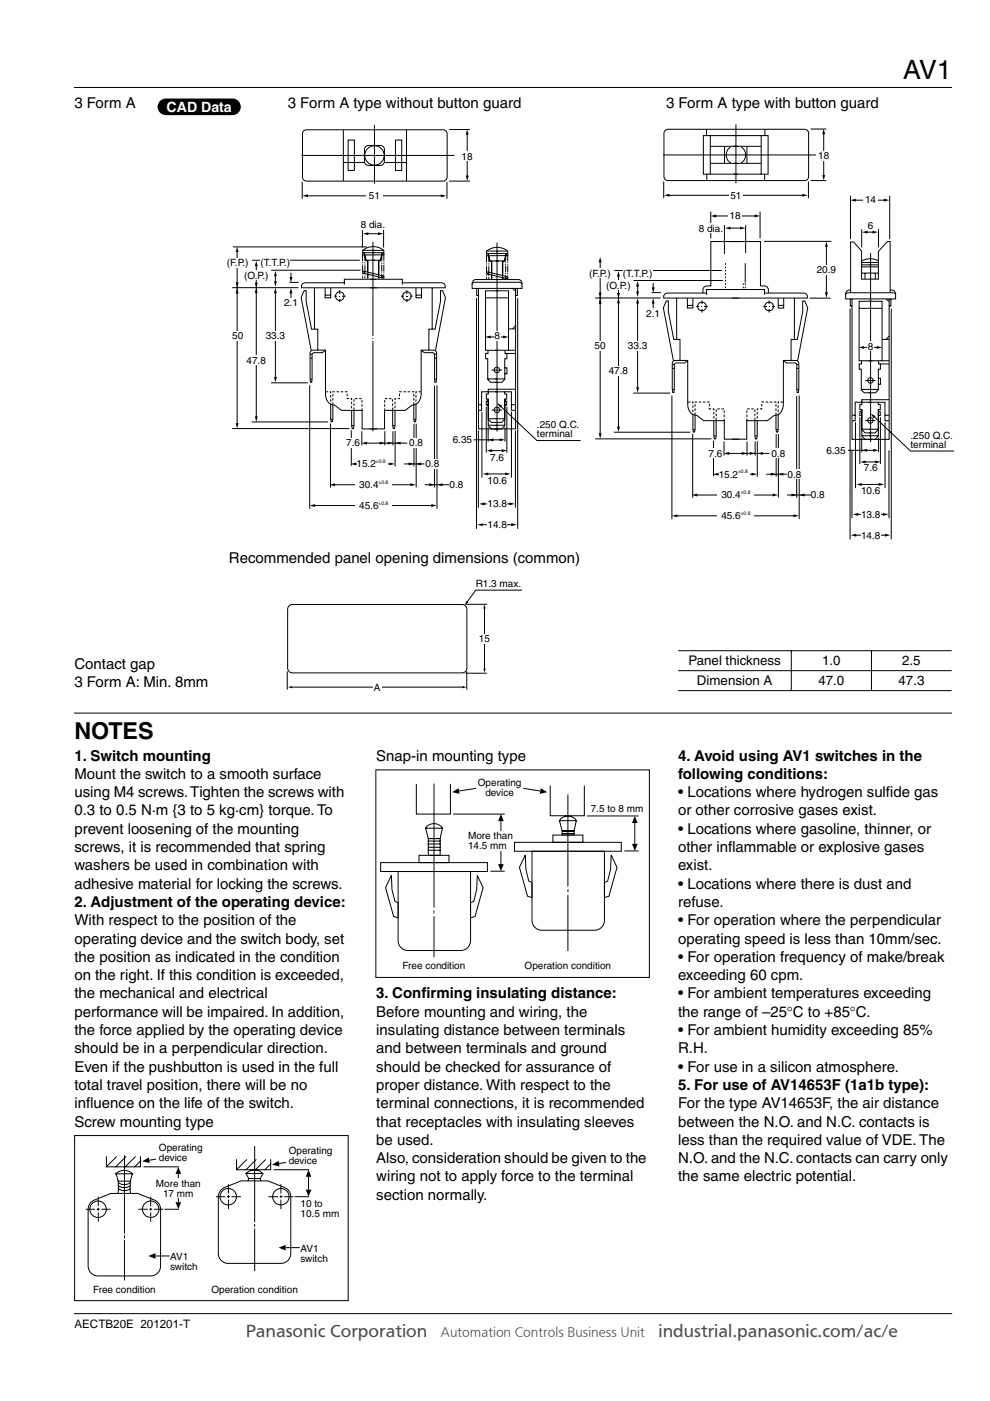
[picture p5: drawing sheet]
<svg xmlns="http://www.w3.org/2000/svg" width="210mm" height="297mm" viewBox="0 0 210 297" stroke-linecap="round" stroke-linejoin="round" font-family="sans-serif">
<g fill="none" stroke="#000" stroke-width=".21">
<path d="M15.8 18.5h186M63.9 33h32.5M64.1 38.6v3.5M72.8 27.6v10.8M72.8 34.5h4.4M73.8 29.7h1.3v6.4h-1.3zM77.5 31.1l.6-.3h2.6a.85 .85 0 0 1 .8 .9v2.5a.85 .85 0 0 1-.8 .9h-2.6a.85 .85 0 0 1-.8-.9v-2.5zM79.4 26.5v12.5M81.5 34.5h4.7M83.8 29.7h1.4v6.4h-1.4zM86.2 27.6v10.8M94.8 38.6v3.5"/>
<path d="M95.2 27.5h4.4M95.2 38.4h4.4M99.1 28.3v9.1M65 41.5h29M101 63.2v48.9M109.8 63.2v48.9M101.4 91.3v16.3M106.1 86.1l7.7 7.3h9.3M109.3 91.3v16.3M102.1 111.2h6.5M102.6 106.8h5.6M15.8 151.2h186"/>
<path d="M15.8 278.5h186"/>
<circle cx="79.4" cy="33" r="2.06"/>
</g>
<path d="M98.8 37.2h.6l-.3 1.2zM99.1 27.4l.3 1.2h-.7zM64.1 41.5l1.2-.3v.6zM93.5 41.2l1.1 .3-1.1 .3zM105.4 85.4l1 .6-.4 .4zM101.2 111.3l1.1-.4v.7zM101.6 106.8l1.2-.3v.6zM108 106.5l1.2 .3-1.2 .3zM108.4 110.9l1.2 .3-1.2 .4z" fill="#000"/>
<g fill="#fff" stroke="#000" stroke-width=".21">
<path d="M76.8 48.8v3.7z"/>
<path d="M81.3 48.8v3.7z"/>
<path d="M77.9 49.6h2.5z"/>
</g>
<path d="M77 49.6l1.1-.4v.7zM80.2 49.2l1.1 .3-1.1 .4z" fill="#000"/>
<path d="M49.4 52.4h28.4z" fill="#fff" stroke="#000" stroke-width=".21"/>
<g fill="none" stroke="#000" stroke-width=".21">
<path d="M50.3 53.2v36.7M53.5 55.2h22.8M54.3 56.2v32.3M57.5 57.3h19M58.4 58.3v1.5M76.9 53.1h4.5M79.1 52.3l1 .1 .9 .4 .4 .3v.5h-2.5M49.2 61h14.1M58.4 62v18.1M49.2 90.9h24.8M53.4 89.5h16.1M57.5 81.2h7.8"/>
<path d="M102.2 87.3v14M108.4 87.3v14M103.3 100.5h4"/>
</g>
<g fill="#000">
<path d="M50 59.8h.6l-.3 1.2zM50.3 52.3l.3 1.1h-.6zM54 59.9h.6l-.3 1.2zM54.3 55.3l.3 1.1h-.6zM58.1 59.6h.6l-.3 1.2zM58.4 57.4l.3 1.2h-.6zM50.3 61.1l.3 1.1h-.6zM54.3 61l.3 1.1h-.6zM58.1 79.9h.6l-.3 1.2zM58.4 61l.3 1.2h-.6zM50 89.7h.6l-.3 1.1zM54 88.3h.6l-.3 1.1z"/>
<path d="M102.4 100.5l1.1-.3v.6zM107.1 100.2l1.2 .3-1.2 .3z"/>
</g>
<g fill="#fff">
<path d="M78.1 55.2h2.1v3.6h-2.1z"/>
<path d="M77.3 53.6l3.5 .6-.2 .9h-2.9z"/>
</g>
<g fill="none" stroke="#000" stroke-width=".21">
<path d="M77.2 53.6l.4 1.6h.3v2.5M77.2 53.6l.4 1.6h1.8M77.9 58.2v.9M78 55.2v3.9M79.1 51.3v40.2M79.1 52.3l-.9 .1-.9 .4-.4 .3v.5h2.5M80.3 55.2v3.9M80.3 55.2v3.1M81 53.6l-.4 1.6h-1.8M81.1 53.6l-.4 1.6h-.4v.3M85 62.8h2.5M86.3 61.5v2.6"/>
<circle cx="86.3" cy="62.8" r=".91"/>
</g>
<path d="M76.9 54v5M77.4 54v5M80.9 53.9v5.2M81.4 53.9v5.2" fill="none" stroke="#000" stroke-width=".21" stroke-dasharray="1.4 .2 .2 .2 .2 .2" stroke-linecap="butt"/>
<g fill="#fff">
<path d="M86.1 62.3h.3v.3h-.3z"/>
<path d="M86.5 62.7h.2v.2h-.2z"/>
<path d="M86.2 63h.2v.2h-.2z"/>
<path d="M79 71.3h.2v.2h-.2z"/>
<path d="M79 72h.2v.2h-.2z"/>
<path d="M85.8 62.7h.3v.2h-.3z"/>
<path d="M78.9 71.3h.3v.2h-.3z"/>
<path d="M78.9 72h.3v.2h-.3z"/>
</g>
<g fill="none" stroke="#000" stroke-width=".21">
<path d="M105.3 59.3h3.4a1.74 1.74 0 0 1 1.9 .4l.1 1.4h-5.3M105.3 59.8h4.9l.3 .2 .2 .3M105.4 59.8h-4.8l-.4 .2-.1 .3M105.5 59.3h-3.4a1.74 1.74 0 0 0-1.9 .4l-.1 1.4h5.2M106.6 58.9v.4M101.1 61.2v1.4h.3M101.4 61.2v29.7h4.5M103 63.1h4.8M105.1 61.7h2.7v12.6h-2.8M105.7 61.7h-2.8v12.6h2.9M107.8 69.7h1.5M109.3 61.2v29.7h-4.4"/>
<path d="M109.7 61.2v1.4h-.4"/>
</g>
<g fill="#fff">
<path d="M105.1 67.4h.5v.5h-.5z"/>
<path d="M105.1 68.4h.5v.5h-.5z"/>
</g>
<path d="M103.8 71.4h3.1z" fill="#fff" stroke="#000" stroke-width=".21"/>
<path d="M102.9 71.4l1.1-.3v.7zM106.7 71.1l1.1 .3-1.1 .3z" fill="#000"/>
<path d="M64.4 27.8l.6-.3h29a.85 .85 0 0 1 .8 .9v9.1a.85 .85 0 0 1-.8 .9h-29a.85 .85 0 0 1-.9-.9v-9.1z" fill="none" stroke="#000" stroke-width=".21"/>
<g fill="#fff" stroke="#000" stroke-width=".21">
<circle cx="77.1" cy="53.9" r=".22"/>
<circle cx="81.2" cy="53.8" r=".22"/>
</g>
<g fill="none" stroke="#000" stroke-width=".21">
<path d="M77.1 57.9l4 1M77.2 57.5l4 1M80.3 58.7v.3M81.1 53.6l-.1 .4-3.8 .1M103.2 53.2h4.4M105.4 52.4l1 .2 .9 .4 .3 .2v.5h-2.4"/>
<circle cx="77.1" cy="57.7" r=".22"/>
<circle cx="81.2" cy="58.7" r=".22"/>
</g>
<g fill="#fff">
<path d="M104.3 55.4h2.2v3.6h-2.2z"/>
<path d="M103.6 53.8l3.5 .6-.2 .9h-3z"/>
</g>
<path d="M103.4 53.8l.5 1.6h.3v2.4M103.5 53.8l.4 1.5h1.8M104.2 58.3v.9M104.3 55.3v3.9M105.4 52.4l-1 .2-.8 .4-.4 .2v.5h2.4M106.5 55.3v3.9M106.6 55.4v3M107.3 53.8l-.4 1.5h-1.8M107.4 53.8l-.4 1.6h-.4v.2" fill="none" stroke="#000" stroke-width=".21"/>
<path d="M103.2 54.1v5.1M103.6 54.1v5.1M107.2 54v5.2M107.6 54v5.2" fill="none" stroke="#000" stroke-width=".21" stroke-dasharray="1.4 .2 .2 .2 .2 .2" stroke-linecap="butt"/>
<g fill="#fff" stroke="#000" stroke-width=".21">
<circle cx="103.4" cy="54" r=".22"/>
<circle cx="107.5" cy="54" r=".22"/>
</g>
<g fill="none" stroke="#000" stroke-width=".21">
<path d="M78.5 59.2h6.8v1.1M85.3 60h8.3a.82 .82 0 0 1 .8 1h-16M103.3 58.1l4.1 1M103.5 57.7l4 .9M106.6 58.9v.3M107.4 53.8l-.1 .4h-3.8M70.8 62.8h2.5M72 61.5v2.6M88.2 61v2.1h1.2v-2M88.2 62.6h1.2M89.3 74.2l.7 .6h1.7l.3 .1 .2 6.1h.3l.1-.7-.1-5.7a1.8 1.8 0 0 0-1.8-.4h-1.4l-.1 9.9a2 2 0 0 1-1.8 1.8l-1.5 1.1h-4.4v3.9h-3.1M90.9 74.2v-4.4h1.4l1.1-5.9v-2.3h.4l.7 1.5-2.2 11.1"/>
<path d="M91.6 61.1v8.6M92.1 75.1h.5M92.1 75.9h.5M83.3 86.9l.1 4h.2l.2-.6v-3.3M83.3 90.2h.5M87.7 88.9h.5M88.2 85.6l-.1 3.8h-.3l-.1-.5v-3.1M92.1 80.4h.5"/>
<circle cx="103.4" cy="57.9" r=".22"/>
<circle cx="107.4" cy="58.9" r=".22"/>
<circle cx="72" cy="62.8" r=".91"/>
</g>
<path d="M83.3 86.9v-2.4h-1.7v2.6M87.7 85.8v-2.7h-3v1.4h-.9v2.5M89.3 83.1h-1.1v2.5" fill="none" stroke="#000" stroke-width=".21" stroke-dasharray=".5 .4" stroke-linecap="butt"/>
<g fill="#fff">
<path d="M71.9 62.3h.3v.3h-.3z"/>
<path d="M71.6 62.7h.2v.2h-.2z"/>
<path d="M71.9 63h.3v.2h-.3z"/>
<path d="M72.2 62.7h.3v.2h-.3z"/>
</g>
<g fill="none" stroke="#000" stroke-width=".21">
<path d="M61.3 59.9h2M61.7 57.8v1.1M73 60h-8.3a.82 .82 0 0 0-.8 1h16M79.8 59.2h-6.8v1.1M105.4 51.4v40.1M61.7 62v1.2M65.7 75.1h.5M65.7 75.9h.5M66.7 61.1v8.6M67.4 74.2v-4.4h-1.3l-1.2-5.9v-2.3h-.4l-.6 1.5 2.1 11.1M68.9 62.6h1.2M69 74.2l-.6 .6h-1.8l-.3 .1-.2 6.1h-.3l-.1-.7 .1-5.7a1.8 1.8 0 0 1 1.8-.4h1.4l.1 9.9a2 2 0 0 0 1.8 1.8l1.5 1.1h4.4v3.9h3.1"/>
<path d="M70.1 61v2.1h-1.2v-2M103.5 74.3v.6h-.5v1.2h.4v4.3l.6 .7h1.3M104.2 78.5h2.2M107 78h.5v1.3h-.5M107.1 74.3v.6h2.2M107.5 74.9v1.2h-.5v4.3l-.6 .7h-1.3M107.8 74.3h1.5M108.6 61.1l.7 .6M109.3 69l-.6 .7M65.7 81.7v26.2M65.7 80.4h.5M70.1 89.8v13.6"/>
<path d="M70.1 85.6l.1 3.8h.3l.1-.5v-3.1M70.1 88.9h.5M74.5 91.3v7.5M74.6 90.2h.5M75.1 86.9l-.2 4h-.2l-.1-.6v-3.3M75.3 98.4h7.5M76.7 91.4v3M77.6 94h8.8M81.6 91.4v3M83.3 91.4v3M83.8 91.4v7.5M85.6 98.4h4.4"/>
<path d="M87.8 89.8v9.1M88.2 89.8v13.5M92.1 81.8v21.6M92.6 81.7v26.2M100.4 93.3h5.7M101.5 85.8h.6M103.1 86.2v9.8M103.4 80.3h3.6M103.5 90.6v3M103.5 84.6v5.7l.7 .6h1.2M103.5 85h-.4v.9h.4M103.5 88.8h3.5"/>
<path d="M103.5 90.2h3.5M103.9 95.5h2.8M104.2 86.9h2.2M105 83.1h3.4v3.9h.9M105.6 83.1h-3.5v3.9h-.6M107 83.1v.4h.4v1.1h-.4v4.3l-.7 .7h-1.2M107 84.6v5.7l-.7 .6h-1.2M107 85h.4v.9h-.4M107.1 90.6v3M107.5 86.2v9.8M108.4 85.8h.9M109.3 82.5h-5.8v1h-.4v1.1h.4v4.3l.7 .7h1.2"/>
<path d="M66.6 107.2h25M70.8 102.8h16.4M90.1 102.8h5.1"/>
<circle cx="105.3" cy="78.4" r=".58"/>
<circle cx="105.3" cy="86.9" r=".58"/>
</g>
<path d="M69.1 83.1h1v2.5M70.6 85.8v-2.7h3v1.4h1v2.5M75.1 86.9v-2.4h1.6v2.6" fill="none" stroke="#000" stroke-width=".21" stroke-dasharray=".5 .4" stroke-linecap="butt"/>
<g fill="#000">
<path d="M61.4 58.7h.6l-.3 1.2zM61.7 61l.3 1.2h-.6zM74.4 98.4l1.1-.3v.6zM76.7 94l1.1-.3v.6zM80.5 93.6l1.1 .4-1.1 .3zM82.2 93.6l1.1 .4-1.1 .3zM82.6 98.1l1.1 .3-1.1 .3zM83.8 94l1.1-.3v.6zM86.6 98.1l1.2 .3-1.2 .3zM88.1 98.4l1.2-.3v.6zM103.2 95.5l1.1-.3v.7zM103.5 93.3l1.1-.4v.7z"/>
<path d="M105.9 92.9l1.2 .3-1.2 .4zM106.4 95.2l1.1 .3-1.1 .3zM65.7 107.2l1.1-.3v.6zM69.9 102.8l1.1-.3v.6zM87 102.5l1.2 .3-1.2 .3zM91 102.5l1.1 .3-1.1 .3zM91.4 106.9l1.2 .3-1.2 .3zM92.7 102.8l1.1-.3v.6z"/>
</g>
<g fill="#fff">
<path d="M103.3 105.8h4.2v2.1h-4.2z"/>
<path d="M103.3 110.2h4.2v2.1h-4.2z"/>
<path d="M104.7 70.2h1.4v2.1h-1.4z"/>
<path d="M96.9 32.1h4.3v2.1h-4.3z"/>
<path d="M77.6 40.5h3.6v2.1h-3.6z"/>
<path d="M52.2 75.4h4.3v1.9h-4.3z"/>
<path d="M49.2 70.1h2.5v2.1h-2.5z"/>
<path d="M72.1 92.9h4.3v2.1h-4.3z"/>
<path d="M86.8 92.9h4.2v2.1h-4.2z"/>
<path d="M90.2 97.3h4.2v2.1h-4.2z"/>
<path d="M95.1 101.7h4.3v2.1h-4.3z"/>
<path d="M56.3 70.1h4.2v2.1h-4.2z"/>
<path d="M48.3 54.7h4.2v2.1h-4.2z"/>
<path d="M52.2 57.3h4.3v2.1h-4.3z"/>
<path d="M55.2 54.7h6.4v2.1h-6.4z"/>
<path d="M75.4 101.7h7.7v2.1h-7.7z"/>
<path d="M75.4 106.1h7.7v2.1h-7.7z"/>
<path d="M75.8 97.3h6.5v2.1h-6.5z"/>
</g>
<g fill="none" stroke="#000" stroke-width=".21">
<path d="M140.6 32.9h32.4M140.7 38.5v3.5M171.4 38.5v3.5M171.9 27.4h3.3M171.9 38.3h3.3M174.6 28.2v9.1M141.6 41.4h29M180.2 65.4v48.9M189 65.4v48.9M180.6 95.5v14.4M185.3 88.3l7.7 7.3h9.3M188.5 95.5v14.4"/>
<path d="M181.3 113.5h6.5M181.8 109.1h5.6"/>
<circle cx="156" cy="32.9" r="2.06"/>
</g>
<path d="M174.3 37.1h.7l-.4 1.2zM174.6 27.3l.3 1.2h-.6zM140.8 41.4l1.1-.3v.6zM170.1 41.1l1.2 .3-1.2 .3zM184.6 87.7l1 .5-.4 .5zM180.4 113.5l1.1-.3v.6zM180.8 109.1l1.2-.3v.6zM187.2 108.7l1.2 .4-1.2 .3zM187.6 113.2l1.2 .3-1.2 .3z" fill="#000"/>
<g fill="#fff" stroke="#000" stroke-width=".21">
<path d="M153.6 47.7v6.2z"/>
<path d="M158.1 47.7v6z"/>
<path d="M154.7 48.4h2.4z"/>
</g>
<g fill="#000">
<path d="M127.2 54.5l.4 1.1h-.7zM131.1 57.5l.3 1.1h-.6zM153.7 48.4l1.2-.3v.6zM156.9 48.1l1.2 .3-1.2 .3zM126.9 62h.7l-.3 1.2zM127.2 63.3l.4 1.1h-.7zM130.8 62.1h.6l-.3 1.2zM131.1 63.2l.3 1.1h-.6zM134.9 61.8h.6l-.3 1.2zM135.2 59.6l.3 1.1h-.6zM135.2 63.2l.3 1.2h-.6zM126.9 91.9h.7l-.3 1.1z"/>
<path d="M130.8 90.5h.6l-.3 1.1zM134.9 82.1h.6l-.3 1.2zM181.6 102.7l1.1-.3v.6zM186.3 102.4l1.2 .3-1.2 .3z"/>
</g>
<g fill="none" stroke="#000" stroke-width=".21">
<path d="M127.3 55.4v36.7M130.3 57.4h22.8M131.1 58.4v32.3M134.3 59.5h19M182.3 55.6h4.4M184.3 56.2h2.4v-.6a3.6 3.6 0 0 0-4.4 0v.6h2.4M126.2 63.2h13.9M135.2 60.5v1.5M135.2 64.1v18.2M161.8 65h2.5M163.1 63.7v2.6M126.2 93h24.6"/>
<path d="M130.2 91.6h16.1M134.3 83.3h7.8M181.4 89.5v14M187.6 89.5v14M182.5 102.7h4"/>
<circle cx="163.1" cy="65" r=".91"/>
</g>
<g fill="#fff">
<path d="M162.9 64.5h.3v.2h-.3z"/>
<path d="M163.3 64.9h.2v.2h-.2z"/>
<path d="M162.9 65.2h.3v.2h-.3z"/>
<path d="M155.8 73.5h.2v.2h-.2z"/>
<path d="M155.8 74.1h.2v.3h-.2z"/>
<path d="M162.6 64.9h.3v.2h-.3z"/>
<path d="M155.7 73.5h.3v.2h-.3z"/>
<path d="M155.7 74.1h.3v.3h-.3z"/>
</g>
<path d="M180.3 63.4v1.5h.3M180.6 63.4v29.8h4.5M182.2 65.4h4.8M184.3 63.9h2.7v12.6h-2.8M184.5 61.5h3.4a1.74 1.74 0 0 1 1.9 .4l.1 1.5h-5.3M184.7 61.5h-3.4a1.74 1.74 0 0 0-1.9 .4l-.1 1.5h5.3M184.9 63.9h-2.8v12.6h2.9M187 72h1.5M188.5 63.4v29.8h-4.4M188.9 63.4v1.5h-.4" fill="none" stroke="#000" stroke-width=".21"/>
<g fill="#fff">
<path d="M184.3 69.7h.5v.4h-.5z"/>
<path d="M184.3 70.6h.5v.5h-.5z"/>
</g>
<path d="M183 73.7h3.1z" fill="#fff" stroke="#000" stroke-width=".21"/>
<path d="M182.1 73.7l1.1-.3v.6zM185.9 73.4l1.1 .3-1.1 .3z" fill="#000"/>
<g fill="none" stroke="#000" stroke-width=".21">
<path d="M141 27.7l.6-.3h29a.85 .85 0 0 1 .8 .9v9.1a.85 .85 0 0 1-.8 .9h-29a.85 .85 0 0 1-.8-.9v-9.1zM147.6 65h2.5M148.8 63.7v2.6M155.3 61.4h6.8v1.1M162.1 62.1h8.3a.82 .82 0 0 1 .8 1.1h-16M165 63.2v2.1h1.2v-2.1M165 64.8h1.2M166.1 76.4l.7 .6h1.7l.3 .1 .2 6.1h.3l.1-.7-.1-5.8a1.8 1.8 0 0 0-1.8-.3h-1.4l-.1 9.8a2 2 0 0 1-1.8 1.9l-1.5 1.1h-4.4v3.9h-3.1M167.7 76.4v-4.4h1.3l1.2-5.9v-2.3h.4l.7 1.5-2.2 11.1M168.4 63.2v8.7M168.9 77.3h.5M168.9 78.1h.5"/>
<path d="M160.1 89.1l.1 3.9h.2l.2-.6v-3.3M160.1 92.4h.5M164.5 91.1h.5M165 87.8l-.1 3.8h-.3l-.1-.5v-3.1M168.9 82.6h.5"/>
<circle cx="148.8" cy="65" r=".91"/>
</g>
<path d="M160.1 89.1v-2.4h-1.7v2.6M164.5 88v-2.8h-3v1.5h-.9v2.4M166 85.2h-1v2.6" fill="none" stroke="#000" stroke-width=".21" stroke-dasharray=".5 .4" stroke-linecap="butt"/>
<g fill="#fff">
<path d="M148.7 64.5h.3v.2h-.3z"/>
<path d="M148.4 64.9h.2v.2h-.2z"/>
<path d="M148.7 65.2h.3v.2h-.3z"/>
<path d="M149 64.9h.3v.2h-.3z"/>
</g>
<g fill="none" stroke="#000" stroke-width=".21">
<path d="M149.8 27.4v1.4M149.9 37v1.3M150.6 28.8v8.1M153.6 31v3.6M155.4 28.8h7.5v8.1h-7.3M156.5 28.8h-7.4v8.1h7.3M158.4 31v3.6M161.4 28.8v8.1M162.1 37v1.3M162.2 27.4v1.4M138.1 62h2M138.5 60v1.1"/>
<path d="M138.5 64.2v1.2M142.5 77.3h.5M142.5 78.1h.5M143.5 63.2v8.7M144.2 76.4v-4.4h-1.3l-1.2-5.9v-2.3h-.4l-.7 1.5 2.2 11.1M145.7 64.8h1.2M145.8 76.4l-.7 .6h-1.7l-.3 .1-.2 6.1h-.3l-.1-.7 .1-5.8a1.8 1.8 0 0 1 1.8-.3h1.4l.1 9.8a2 2 0 0 0 1.8 1.9l1.5 1.1h4.4v3.9h3.1M146.9 63.2v2.1h-1.2v-2.1M149.8 62.1h-8.3a.82 .82 0 0 0-.8 1.1h16M156.6 61.4h-6.8v1.1M182.7 76.5v.7h-.5v1.1h.4v4.4l.6 .6h1.4M186.3 76.5v.7h2.2"/>
<path d="M186.7 77.2v1.1h-.5v4.4l-.6 .6h-1.3M187 76.5h1.5M187.8 63.4l.7 .5M188.5 71.2l-.6 .7M142.5 83.8v26.3M142.5 82.6h.5M146.9 92v13.5M146.9 87.8l.1 3.8h.3l.1-.5v-3.1M146.9 91.1h.5M151.3 93.4v7.6M151.3 92.4h.5M151.8 89.1l-.1 3.9h-.2l-.2-.6v-3.3"/>
<path d="M153.5 93.6v3M154.4 96.1h8.7M158.4 93.6v3M160.1 93.6v3M160.6 93.5v7.6M164.6 92v9.1M165 92v13.5M168.9 84v21.5M169.4 83.8v26.3M179.8 95.5h5.5M180.7 88h.6M182.3 88.5v9.9"/>
<path d="M182.6 82.6h3.6M182.7 92.8v3.1M182.7 86.8v5.7l.7 .7h1.2M182.7 87.3h-.4v.8h.4M182.7 91h3.5M182.7 92.4h3.5M183.1 97.9h2.8M183.4 80.7h2.2M183.4 89.2h2.2M184.2 85.3h3.4v3.9h.9M184.8 85.3h-3.5v3.9h-.6M186.2 85.3v.5h.4v1h-.4v4.3l-.7 .7h-1.2"/>
<path d="M186.2 80.2h.5v1.3h-.5M186.2 86.8v5.7l-.7 .7h-1.2M186.2 87.3h.4v.8h-.4M186.3 92.8v3.1M186.7 88.5v9.9M187.6 88h.9M188.5 84.7h-5.8v1.1h-.4v1h.4v4.3l.7 .7h1.2M143.4 109.4h25M147.6 105h16.4M152.1 100.5h7.5M162.4 100.5h4.4M166.9 105h5.1"/>
<circle cx="184.6" cy="80.7" r=".58"/>
<circle cx="184.6" cy="89.1" r=".58"/>
</g>
<path d="M145.9 85.2h1v2.6M147.4 88v-2.8h3v1.5h.9v2.4M151.8 89.1v-2.4h1.7v2.6" fill="none" stroke="#000" stroke-width=".21" stroke-dasharray=".5 .4" stroke-linecap="butt"/>
<g fill="#000">
<path d="M138.2 60.9h.6l-.3 1.2zM138.5 63.2l.3 1.2h-.6zM153.5 96.1l1.1-.3v.6zM157.3 95.8l1.1 .3-1.1 .3zM159 95.8l1.1 .3-1.1 .3zM160.6 96.1l1.1-.3v.6zM182.4 97.9l1.1-.3v.7zM182.7 95.5l1.1-.3v.6zM185.1 95.2l1.2 .3-1.2 .3zM185.6 97.6l1.1 .3-1.1 .3zM142.5 109.4l1.1-.3v.6zM146.7 105l1.1-.4v.7z"/>
<path d="M151.2 100.5l1.1-.3v.7zM159.4 100.2l1.1 .3-1.1 .3zM163.4 100.2l1.2 .3-1.2 .3zM163.8 104.6l1.2 .3-1.2 .4zM164.9 100.5l1.2-.3v.7zM167.8 104.6l1.1 .3-1.1 .4zM168.2 109.1l1.2 .3-1.2 .3zM169.5 105l1.1-.4v.7z"/>
</g>
<g fill="#fff">
<path d="M154 30.1h4.3v.9h-4.3z"/>
<path d="M154 34.6h4.3v.9h-4.3z"/>
</g>
<path d="M150.6 34.6h10.8M150.7 31h10.6M156 26.4v12.5M155 51.2h6.2v9.4l1.3 .1 .4 .6v.8M157 51.2h-6.3v9.4l-1.3 .1-.3 .6-.1 .8M158 55.8v4.1M182.4 56.6h4.2M182.4 57.9h4.2M183.4 57.9v2.5M185.6 57.9v2.5" fill="none" stroke="#000" stroke-width=".21"/>
<path d="M153.8 55.8v5.6M157.6 60.1v1.3M158 60.1v1.3" fill="none" stroke="#000" stroke-width=".21" stroke-dasharray=".4 .4" stroke-linecap="butt"/>
<g fill="#fff" stroke="#000" stroke-width=".21">
<path d="M150.7 44.9v5.7z"/>
<path d="M161.2 44.9v5.7z"/>
<path d="M151.6 45.8h8.6z"/>
</g>
<path d="M150.7 45.8l1.1-.3v.6zM160 45.5l1.2 .3-1.2 .3z" fill="#000"/>
<g fill="#fff" stroke="#000" stroke-width=".21">
<path d="M162 51.2h14.3z"/>
<path d="M171.6 63.2h4.5z"/>
<path d="M175.2 52.1v10.1z"/>
</g>
<path d="M175.2 51.2l.3 1.2h-.6zM174.9 62h.6l-.3 1.1z" fill="#000"/>
<path d="M180.4 51.3h.6l1.7 1.9v6h3.5v-5.9l1.9-2.1h.6v10.9h-8.3z" fill="#fff" stroke="#000" stroke-width=".21"/>
<path d="M184.6 53.7v40M184.6 62.1h4.8l.4 .1 .1 .3M184.6 62.1h-4.8l-.4 .1-.1 .3" fill="none" stroke="#000" stroke-width=".21"/>
<g fill="#fff" stroke="#000" stroke-width=".21">
<path d="M182.7 48.6v3.8z"/>
<path d="M180.3 41.5v9.2z"/>
<path d="M186.3 48.6v3.8z"/>
<path d="M188.6 41.5v9.2z"/>
<path d="M183.7 49.2h1.5z"/>
</g>
<path d="M182.8 49.2l1.1-.3v.6zM185 48.9l1.1 .3-1.1 .3z" fill="#000"/>
<path d="M181.2 42.4h6.4z" fill="#fff" stroke="#000" stroke-width=".21"/>
<path d="M180.3 42.4l1.1-.3v.7zM187.4 42.1l1.2 .3-1.2 .3z" fill="#000"/>
<g fill="#fff">
<path d="M182.5 108h4.2v2.1h-4.2z"/>
<path d="M182.5 112.4h4.2v2.1h-4.2z"/>
<path d="M175.1 94.4h4.3v2.1h-4.3z"/>
<path d="M183.9 72.4h1.4v2h-1.4z"/>
<path d="M173.4 32h2.5v2.1h-2.5z"/>
<path d="M154.6 40.4h2.8v2.1h-2.8z"/>
<path d="M129 77.5h4.2v2.2h-4.2z"/>
<path d="M126 72.3h2.5v2.1h-2.5z"/>
<path d="M148.9 95.1h4.3v2.1h-4.3z"/>
<path d="M163.6 95.1h4.2v2.1h-4.2z"/>
<path d="M167 99.5h4.2v2.1h-4.2z"/>
<path d="M171.9 103.9h4.3v2.1h-4.3z"/>
<path d="M133.1 72.3h4.2v2.1h-4.2z"/>
<path d="M125.1 56.9h4.2v2.1h-4.2z"/>
<path d="M132 56.9h6.4v2.1h-6.4z"/>
<path d="M129 59.5h4.2v2.1h-4.2z"/>
<path d="M152.2 103.9h7.7v2.1h-7.7z"/>
<path d="M152.2 108.3h7.7v2.1h-7.7z"/>
<path d="M152.6 99.5h6.5v2.1h-6.5z"/>
<path d="M183.1 41.4h3v2.1h-3z"/>
<path d="M173.1 56.1h4.2v2.1h-4.2z"/>
<path d="M154.4 44.8h2.9v2.1h-2.9z"/>
<path d="M149.1 47.4h4.2v2.1h-4.2z"/>
</g>
<path d="M98.9 127.4l.4 .3-.8 .6zM102.7 128.1l.3 .9h-.5zM61 145.7l.9-.3v.6zM98.1 145.4l.9 .3-.9 .3zM102.5 141.8h.5l-.3 .9z" fill="#000"/>
<path d="M61.3 128.5l.7-.3h36a1 1 0 0 1 1 1v12.5a1 1 0 0 1-1 1h-36a1 1 0 0 1-1-1v-12.5zM98.7 128.1h4.6M102.7 128.8v13.1M110.7 125.1h-9.8l-1.9 2.6M60.9 142.3v3.9M61.7 145.7h36.6M98.7 142.7h4.6M99 142.3v3.9" fill="none" stroke="#000" stroke-width=".21"/>
<g fill="#fff">
<path d="M100.4 134.4h4.6v2.1h-4.6z"/>
<path d="M79.1 144.7h1.8v2h-1.8z"/>
</g>
<path d="M143.8 138h58M167.8 137.9v8.6M184.8 137.9v8.6M143.8 142.2h58M143.8 146.4h58" fill="none" stroke="#000" stroke-width=".21"/>
<path d="M33.9 21.4l.8-.5h.5h14.1a1.76 1.76 0 0 1 1.8 1.7 1.76 1.76 0 0 1-1.8 1.8h-14.1a1.76 1.76 0 0 1-1.7-1.1 1.76 1.76 0 0 1 .4-1.9z" fill="#000"/>
<path d="M15.7 240.6h58.2v35.3h-58.2z" fill="#fff"/>
<g fill="none" stroke="#000" stroke-width=".21">
<path d="M15.8 240.8h58v35h-58zM18.2 256.4h5.3M19.3 254.9l.7-.5 3.5-1.4h5.7l3.6 1.4a2.1 2.1 0 0 1 1.2 2v12a2.1 2.1 0 0 1-2.1 2.1h-11.1a2.1 2.1 0 0 1-2.1-2.1v-12l.1-.8zM20.8 253.7v5.3M22.6 245.3v2.1h7.2v-2.1M24.6 248.9h3.5M24.7 245.3l-2.1 2.1M25 252.9l.1-2-.5-2a2.52 2.52 0 0 1 3.5 0l-.5 2 .1 2M25.1 252a1.9 1.9 0 0 0 2.5 0M25.1 251.3a1.9 1.9 0 0 0 2.5 0M25.1 250.7a1.9 1.9 0 0 0 2.5 0M25.1 250.4h2.5"/>
<path d="M26.4 245v26.5M26.7 245.3l-2.1 2.1M28.7 245.3l-2.1 2.1M29.3 256.4h5.3M29.8 246.1l-1.2 1.3M30.5 247.4h7.3M31.9 253.7v5.3M33.1 245.7l-1.5 .3M35 256.4h2.8M37.8 248.9v6M45.8 253.7h5.3M46.9 252.2l.7-.4 3.5-1.4h5.7l3.6 1.4a2.1 2.1 0 0 1 1.3 1.9v12.1a2.1 2.1 0 0 1-2.1 2.1h-11.2a2.1 2.1 0 0 1-2.1-2.1v-12.1l.2-.8z"/>
<path d="M48.4 251.1v5.3M50.2 245.9v2.1h7.2v-2.1M52.2 248.8h3.5M52.3 245.9l-2.1 2.1M52.6 250.3l.1-.5-.5-1a2.52 2.52 0 0 1 3.5 0l-.5 1 .1 .5M52.7 249.9h2.6M54 243v26.5M54.3 245.9l-2.1 2.1M56.3 245.9l-2.1 2.1M56.9 253.7h5.3M57.4 246.7l-1.2 1.3M58.1 248h7.3"/>
<path d="M59.6 251.1v5.3M60.6 246.5l-1.4 .2M62.6 253.7h2.8M65.4 249.5v2.7M33 266.3h3M60.6 264.5h3"/>
<circle cx="20.8" cy="256.4" r="1.75"/>
<circle cx="31.9" cy="256.4" r="1.75"/>
<circle cx="48.4" cy="253.7" r="1.75"/>
<circle cx="59.6" cy="253.7" r="1.75"/>
</g>
<path d="M30.2 246.2l1.3-.8 .2 1.2zM37.8 247.4l.6 1.5h-1.2zM37.2 254.9h1.2l-.6 1.5zM57.7 246.9l1.4-.8 .2 1.2zM65.4 248l.6 1.5h-1.2zM64.8 252.2h1.2l-.6 1.5zM31.5 266.3l1.5-.6v1.2zM59.1 264.5l1.5-.6v1.2z" fill="#000"/>
<g fill="none" stroke="#fff" stroke-width=".35">
<circle cx="20.8" cy="256.4" r=".5"/>
<circle cx="32" cy="256.4" r=".5"/>
<circle cx="48.4" cy="253.7" r=".5"/>
<circle cx="54" cy="259.8" r=".5"/>
<circle cx="59.6" cy="253.7" r=".5"/>
<circle cx="26.3" cy="262.2" r=".5"/>
</g>
<g fill="#fff">
<path d="M35.5 249.8h4.6v4.1h-4.6z"/>
<path d="M79.5 163h58.6v44.5h-58.6z"/>
</g>
<g fill="none" stroke="#000" stroke-width=".21">
<path d="M79.7 163.2h58v44h-58zM88.3 166.3v6.3h7.2v-6.3M90.2 175.6h3.6l-.5 2.2h-2.5zM90.2 175.6a2.1 2.1 0 0 1 3.6 0M90.8 177.8h2.5v3.5h-2.5zM90.8 178.3h2.5M90.8 178.9h2.5M90.8 179.6h2.5M92 166.1v36.8M96.2 172.6h10.7M100.9 167.1l-3.6 .6M106.2 174.1v9.1"/>
<path d="M109.1 178.6h22.6v1.9h-22.6zM110.9 167.1l3.6 .6M116.7 166.7v6.3h7.2v-6.3M117.2 177h6.4v1.6h-6.4zM118.6 174h3.6l-.5 2.2h-2.5zM118.6 174a2.1 2.1 0 0 1 3.6 0M119.2 176.2h2.5v.8h-2.5zM119.2 176.7h2.5M120.4 168.4v33.2M124.6 173h10.7M134.6 174.5v4.4M80.7 182.9h22.6v1.9h-22.6z"/>
<path d="M83 185.6l.1 3 .6 2.5 .7 .3v3.2l-.9-.3-1.8-6.1zM84.4 184.8h15.4v14.6a2.1 2.1 0 0 1-2.1 2.1h-11.2a2.1 2.1 0 0 1-2.1-2.1zM88.8 181.3h6.4v1.6h-6.4zM90.8 180.3h2.5M101.2 185.6l1.2 2.6-1.7 6.1-.9 .3v-3.2l.6-.3 .7-2.5zM104.1 184.7h2.8M111.4 181.3l.1 3 .6 2.5 .7 .3v3.2l-.9-.3-1.8-6.1zM112.8 180.5h15.4v14.6a2.1 2.1 0 0 1-2.1 2.1h-11.2a2.1 2.1 0 0 1-2.1-2.1zM129.6 181.3l1.2 2.6-1.7 6.1-.9 .3v-3.2l.6-.3 .7-2.5zM132.5 180.4h2.8"/>
</g>
<path d="M95.9 168l1.3-.9 .2 1.2zM106.2 172.6l.6 1.5h-1.2zM114.6 167.1l1.4 .9-1.6 .3zM134.6 173l.6 1.5h-1.2zM134 178.9h1.2l-.6 1.5zM105.6 183.2h1.2l-.6 1.5z" fill="#000"/>
<path d="M91.5 192.9a.57 .57 0 0 1 .9 .4 .57 .57 0 0 1-.9 .5l-.1-.5zM120.1 188.4a.57 .57 0 0 1 .9 .5 .57 .57 0 0 1-.9 .4l-.1-.4z" fill="none" stroke="#fff" stroke-width=".53"/>
<path d="M104.6 176.2h3.2v4.2h-3.2z" fill="#fff"/>
<text font-size="5.6" x="191.5" y="16.8">AV1</text>
<text font-size="4.9" x="15.8" y="156.8">NOTES</text>
<g font-size="3.2">
<text x="15.8" y="23">3 Form A</text>
<text x="61" y="23">3 Form A type without button guard</text>
<text x="141.2" y="23">3 Form A type with button guard</text>
<text x="48.6" y="119.3">Recommended panel opening dimensions (common)</text>
<text x="15.8" y="141.8">Contact gap</text>
<text x="15.8" y="145.7">3 Form A: Min. 8mm</text>
<text x="15.8" y="161.2">1. Switch mounting</text>
<text x="79.8" y="161.2">Snap-in mounting type</text>
<text x="143.8" y="161.2">4. Avoid using AV1 switches in the</text>
<text x="15.8" y="165.1">Mount the switch to a smooth surface</text>
<text x="143.8" y="165.1">following conditions:</text>
<text x="15.8" y="169">using M4 screws. Tighten the screws with</text>
<text x="15.8" y="172.9">0.3 to 0.5 N·m {3 to 5 kg·cm} torque. To</text>
<text x="143.8" y="169">• Locations where hydrogen sulf</text>
<text x="143.8" y="172.9">or other corrosive gases exist.</text>
<text x="187.9" y="169">ide gas</text>
<text x="15.8" y="176.8">prevent loosening of the mounting</text>
<text x="143.8" y="176.8">• Locations where gasoline, thinner, or</text>
<text x="15.8" y="180.6">screws, it is recommended that spring</text>
<text x="15.8" y="184.5">washers be used in combination with</text>
<text x="143.8" y="180.6">other inf</text>
<text x="143.8" y="184.5">exist.</text>
<text x="154.4" y="180.6">lammable or explosive gases</text>
<text x="15.8" y="188.4">adhesive material for locking the screws.</text>
<text x="143.8" y="188.4">• Locations where there is dust and</text>
<text x="15.8" y="192.3">2. Adjustment of the operating device:</text>
<text x="15.8" y="196.2">With respect to the position of the</text>
<text x="143.8" y="192.3">refuse.</text>
<text x="143.8" y="196.2">• For operation where the perpendicular</text>
<text x="15.8" y="200.1">operating device and the switch body, set</text>
<text x="15.8" y="203.9">the position as indicated in the condition</text>
<text x="143.8" y="200.1">operating speed is less than 10mm/sec.</text>
<text x="143.8" y="203.9">• For operation frequency of make/break</text>
<text x="15.8" y="207.8">on the right. If this condition is exceeded,</text>
<text x="143.8" y="207.8">exceeding 60 cpm.</text>
<text x="15.8" y="211.7">the mechanical and electrical</text>
<text x="15.8" y="215.6">performance will be impaired. In addition,</text>
<text x="79.8" y="211.7">3. Conf</text>
<text x="79.8" y="215.6">Before mounting and wiring, the</text>
<text x="89.4" y="211.7">irming insulating distance:</text>
<text x="143.8" y="211.7">• For ambient temperatures exceeding</text>
<text x="143.8" y="215.6">the range of –25°C to +85°C.</text>
<text x="15.8" y="219.5">the force applied by the operating device</text>
<text x="79.8" y="219.5">insulating distance between terminals</text>
<text x="143.8" y="219.5">• For ambient humidity exceeding 85%</text>
<text x="15.8" y="223.3">should be in a perpendicular direction.</text>
<text x="15.8" y="227.2">Even if the pushbutton is used in the full</text>
<text x="79.8" y="223.3">and between terminals and ground</text>
<text x="79.8" y="227.2">should be checked for assurance of</text>
<text x="143.8" y="223.3">R.H.</text>
<text x="143.8" y="227.2">• For use in a silicon atmosphere.</text>
<text x="15.8" y="231.1">total travel position, there will be no</text>
<text x="79.8" y="231.1">proper distance. With respect to the</text>
<text x="143.8" y="231.1">5. For use of AV14653F (1a1b type):</text>
<text x="15.8" y="235">inf</text>
<text x="15.8" y="238.9">Screw mounting type</text>
<text x="18.2" y="235">luence on the life of the switch.</text>
<text x="79.8" y="235">terminal connections, it is recommended</text>
<text x="79.8" y="238.9">that receptacles with insulating sleeves</text>
<text x="143.8" y="235">For the type AV14653F, the air distance</text>
<text x="143.8" y="238.9">between the N.O. and N.C. contacts is</text>
<text x="79.8" y="242.7">be used.</text>
<text x="143.8" y="242.7">less than the required value of VDE. The</text>
<text x="79.8" y="246.6">Also, consideration should be given to the</text>
<text x="79.8" y="250.5">wiring not to apply force to the terminal</text>
<text x="143.8" y="246.6">N.O. and the N.C. contacts can carry only</text>
<text x="143.8" y="250.5">the same electric potential.</text>
<text x="79.8" y="254.4">section normally.</text>
</g>
<g font-size="3.2" fill="#4d4d4d">
<text x="52.1" y="283.2">Panasonic Corporation</text>
<text x="139.6" y="283.2">industrial.panasonic.com/ac/e</text>
</g>
<text font-size="3" fill="#fff" x="35.3" y="23.7">CAD Data</text>
<g font-size="2.8">
<text x="146" y="141.1">Panel thickness</text>
<text x="174.3" y="141.1">1.0</text>
<text x="191.3" y="141.1">2.5</text>
<text x="147.8" y="145.3">Dimension A</text>
<text x="173.5" y="145.3">47.0</text>
<text x="190.5" y="145.3">47.3</text>
</g>
<text font-size="2.5" x="15.8" y="281.7">AECTB20E 201201-T</text>
<text font-size="2.5" fill="#4d4d4d" x="93.5" y="283.2">Automation Controls Business Unit</text>
<g font-size="2.1">
<text x="97.9" y="33.8">18</text>
<text x="173.5" y="33.7">18</text>
<text x="78.2" y="42.2">51</text>
<text x="154.7" y="46.5">18</text>
<text x="154.9" y="42.1">51</text>
<text x="183.4" y="43.1">14</text>
<text x="76.5" y="48.4">8 dia.</text>
<text x="148.2" y="49.1">8 dia.</text>
<text x="184" y="48.5">6</text>
<text x="48.1" y="56.5">(F.P.)</text>
<text x="51.7" y="59.1">(O.P.)</text>
<text x="55.3" y="56.5">(T.T.P.)</text>
<text x="124.9" y="58.7">(F.P.)</text>
<text x="132.1" y="58.7">(T.T.P.)</text>
<text x="173.2" y="57.8">20.9</text>
<text x="60.2" y="64.9">2.1</text>
<text x="128.5" y="61.2">(O.P.)</text>
<text x="49.2" y="71.8">50</text>
<text x="56.3" y="71.8">33.3</text>
<text x="104.8" y="72">8</text>
<text x="137" y="67.1">2.1</text>
<text x="52.3" y="77.1">47.8</text>
<text x="126" y="74">50</text>
<text x="133.1" y="74">33.3</text>
<text x="184" y="74.2">8</text>
<text x="129.1" y="79.3">47.8</text>
<text x="73.4" y="94.7">7.6</text>
<text x="86.8" y="94.7">0.8</text>
<text x="96" y="94">6.35</text>
<text x="113.8" y="90.8">.250 Q.C.</text>
<text x="113.8" y="92.7">terminal</text>
<text x="193" y="93">.250 Q.C.</text>
<text x="193" y="94.9">terminal</text>
<text x="75.6" y="99.1">15.2</text>
<text x="90.2" y="99.1">0.8</text>
<text x="103.9" y="97.7">7.6</text>
<text x="150.2" y="96.8">7.6</text>
<text x="152.4" y="101.2">15.2</text>
<text x="163.6" y="96.8">0.8</text>
<text x="167" y="101.2">0.8</text>
<text x="175.2" y="96.2">6.35</text>
<text x="183.1" y="99.9">7.6</text>
<text x="76.2" y="103.5">30.4</text>
<text x="76.2" y="107.9">45.6</text>
<text x="95.3" y="103.5">0.8</text>
<text x="103.4" y="102.6">10.6</text>
<text x="103.4" y="107.5">13.8</text>
<text x="153" y="105.7">30.4</text>
<text x="171.9" y="105.7">0.8</text>
<text x="182.6" y="104.8">10.6</text>
<text x="103.4" y="112">14.8</text>
<text x="153" y="110.1">45.6</text>
<text x="182.6" y="109.8">13.8</text>
<text x="182.6" y="114.2">14.8</text>
<text x="100.9" y="124.4">R1.3 max.</text>
<text x="101.5" y="136.1">15</text>
<text x="79.3" y="146.5">A</text>
<text x="101.3" y="166.6">Operating</text>
<text x="102.9" y="168.7">device</text>
<text x="125.3" y="172.1">7.5 to 8 mm</text>
<text x="99.2" y="177.9">More than</text>
<text x="99.2" y="180">14.5 mm</text>
<text x="85.4" y="205.5">Free condition</text>
<text x="111.2" y="205.5">Operation condition</text>
<text x="33.7" y="244">Operating</text>
<text x="61.2" y="244.7">Operating</text>
<text x="33" y="251.6">More than</text>
<text x="33.7" y="246.1">device</text>
<text x="61.2" y="246.8">device</text>
<text x="34.6" y="253.7">17 mm</text>
<text x="63.7" y="255.8">10 to</text>
<text x="63.7" y="257.9">10.5 mm</text>
<text x="36.1" y="267.1">AV1</text>
<text x="36.1" y="269.2">switch</text>
<text x="63.7" y="265.4">AV1</text>
<text x="63.7" y="267.5">switch</text>
<text x="19.7" y="274.1">Free condition</text>
<text x="44.8" y="274.1">Operation condition</text>
</g>
<g font-size="1.1">
<text x="79.7" y="98.2">±0.8</text>
<text x="156.5" y="100.4">±0.8</text>
<text x="80.3" y="102.6">±0.8</text>
<text x="80.3" y="107">±0.8</text>
<text x="157.1" y="104.8">±0.8</text>
<text x="157.1" y="109.2">±0.8</text>
</g>
</svg>
